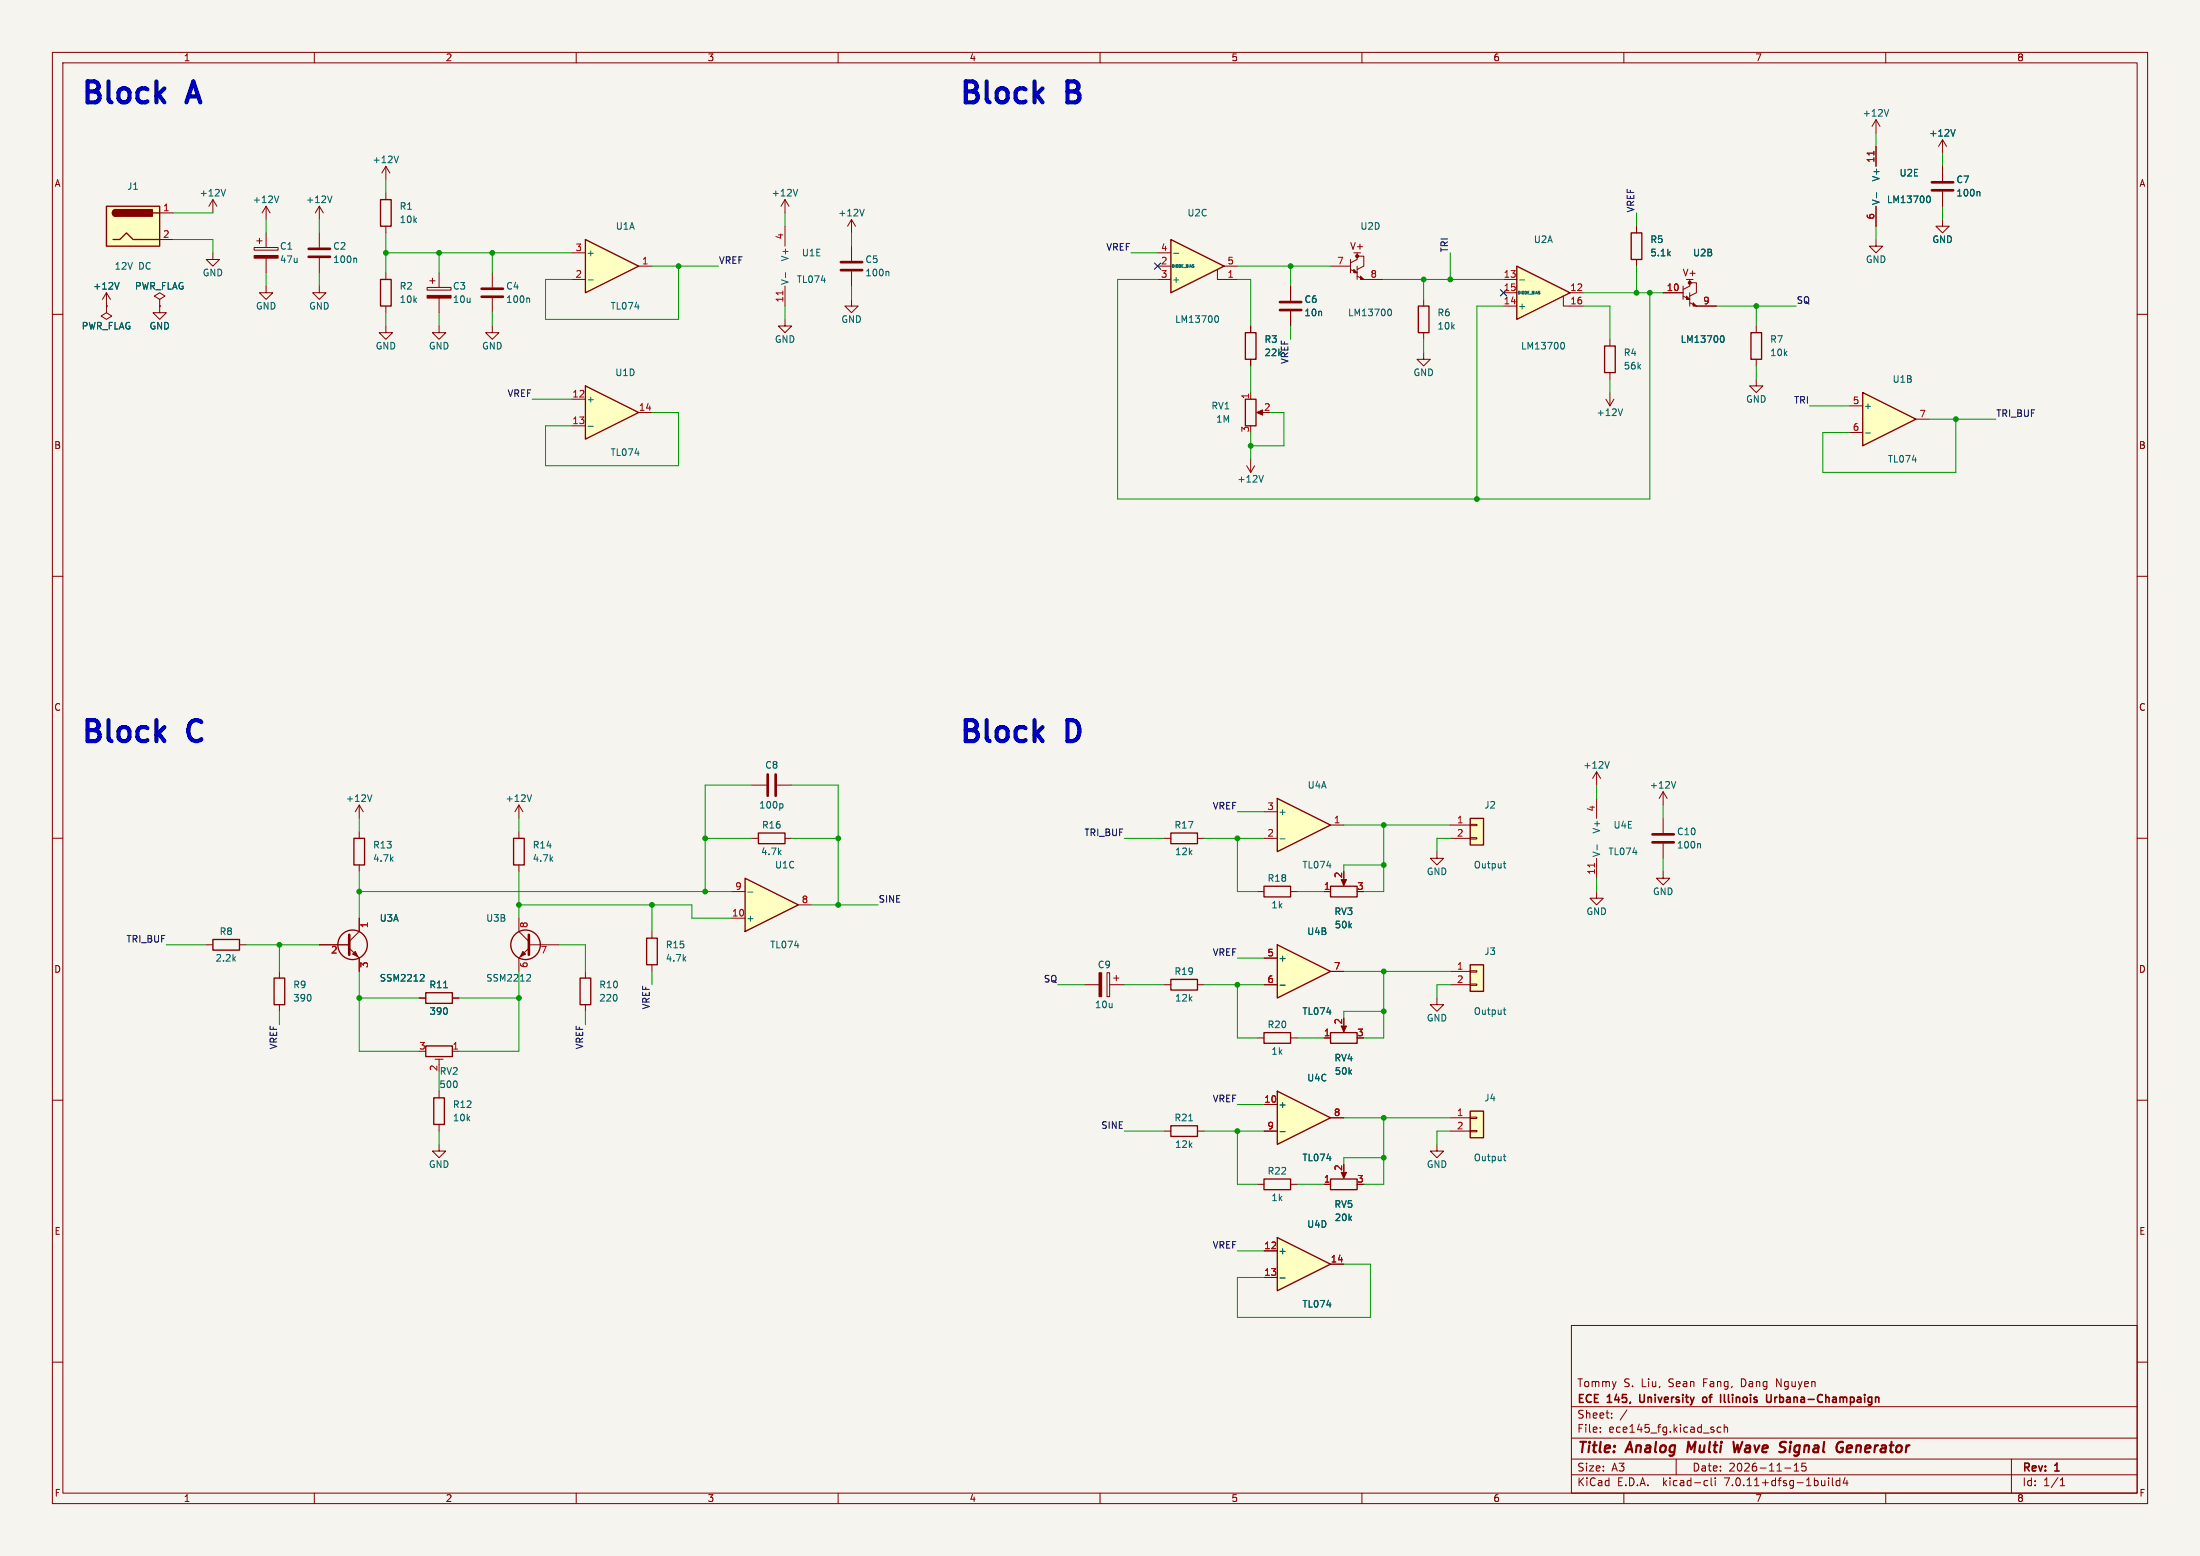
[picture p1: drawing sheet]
<svg xmlns="http://www.w3.org/2000/svg" width="420mm" height="297mm" viewBox="0 0 420 297" stroke-linecap="round" stroke-linejoin="round" font-family="sans-serif">
<path d="M0 0h420v297h-420z" fill="#f5f4ef" stroke="#f5f4ef" stroke-width=".19"/>
<g fill="none" stroke="#840000" stroke-width=".19">
<path d="M10 10h400v277h-400zM12 12h396v273h-396zM60 10v2M110 10v2M160 10v2M210 10v2M260 10v2M310 10v2M360 10v2M10 60h2M408 60h2M10 110h2"/>
<path d="M408 110h2M10 160h2M408 160h2M10 210h2M83.8 218.4v1.3h1.3l-1.3 1.3-1.3-1.3h1.3M408 210h2M10 260h2M300 253h108v32h-108zM408 260h2M300 278.5h108M300 274.5h108M300 268.5h108"/>
<path d="M305.5 273.2v.2M305.5 272.5v.1M307.7 270.5v.2M307.7 269.8v.1M310.6 269.1l-1.3 1.9M320 278.5v3M328.5 272.5l-.4-.1-.3 .3 .1 .6h.6M329.2 272.5l.2-.1 .3 .1 .1 .9M329.2 271.9v1.5M342.5 279.7l.4-.4v1.5M344 279.3l-.1 .7 .3-.1h.5l.1 .6-.3 .3-.6-.2M384 278.5v6.5"/>
<path d="M60 285v2M110 285v2M160 285v2M210 285v2M260 285v2M300 281.5h108M310 285v2M325.6 282.6l.4 .1M326 283.5l-.4 .1M326.7 282.1v1.3l.2 .2M327.4 282.1v.1M327.4 282.6v1"/>
<path d="M340.7 280.2h1.2M342.5 280.8h.9M349.1 282.1v.1M349.1 282.6v1M349.8 282.1v1.3l.2 .2M351.2 282.7l-.4-.1-.3 .3 .2 .6h.5M351.2 282.1v1.5M352.2 282l-.3 1.1h.9M352.6 282.6v1M360 285v2M393.3 283.6h.9M393.3 282.5l.4-.4v1.5"/>
</g>
<path d="M322.3 275.2l-.2 2M330.9 275.2l.2 2 .6-1.4 .2 1.4 .7-2M340.7 275.2l.3 .1M351.4 276.3h.4l-.1 .7M351.7 275.2l.2 .1M353.3 275.9l-.6 .1-.2 .9 .3 .3 .5-.1M353.5 276.3l-.9 .2" fill="none" stroke="#840000" stroke-width=".4"/>
<path d="M313 266.2l.1 1.3M325.8 266.8l-.5-.1-.3 .3 .2 .6 .3 .1 .3-.2M329.2 266.2v1.3l.2 .2M338.1 266.2v1.2l-.3 .3h-.3M338.8 266.7v1M339.3 266.7l-.3 .1-.2 .2" fill="none" stroke="#840000" stroke-width=".3"/>
<path d="M289.6 50.8l10.1 5.1-10.1 5.1z" fill="#ffffc2"/>
<path d="M287 55.9h2.6M287 53.3h2.6M287 58.4h2.6M298.4 56.5v1.9h3.9M299.7 55.9h2.6" fill="none" stroke="#840000" stroke-width=".19"/>
<path d="M289.6 50.8l10.1 5.1-10.1 5.1z" fill="none" stroke="#840000" stroke-width=".25"/>
<path d="M290.1 53.4h1M298.1 65.4l.1-.1a.68 .68 0 0 1 .5 .7 .68 .68 0 0 1-.5 .6h-.1" fill="none" stroke="#006464" stroke-width=".19"/>
<path d="M142.2 167.6l10.2 5.1-10.2 5.1z" fill="#ffffc2"/>
<path d="M142.2 167.6l10.2 5.1-10.2 5.1z" fill="none" stroke="#840000" stroke-width=".25"/>
<path d="M246.4 54.6v2.8M246.4 59.4v2.8M139.7 175.3h2.5M139.7 170.2h2.5M152.4 172.7h2.5" fill="none" stroke="#840000" stroke-width=".19"/>
<path d="M142.8 170.3h.9" fill="none" stroke="#006464" stroke-width=".19"/>
<path d="M244.3 59.2h4.1M244.3 57.7h4.1" fill="none" stroke="#840000" stroke-width=".51"/>
<path d="M223.5 45.7l10.2 5.1-10.2 5.1z" fill="#ffffc2"/>
<g fill="none" stroke="#840000" stroke-width=".19">
<path d="M221 53.3h2.5M221 50.8h2.5M221 48.3h2.5M232.4 51.4v1.9h3.8M233.7 50.8h2.5M238.8 62.2v1.3M238.8 68.6v1.3M238.8 74.9v1.3M240.3 78.7h1M306.6 76.2l.7 1.3M307.3 64.8v1.2M307.3 71.1v1.3"/>
<path d="M307.3 74.9v2.6M308.1 76.2l-.8 1.3M238 88.9l.8 1.3M238.8 87.6v2.6M239.5 88.9l-.7 1.3M99.1 175.3v2.5l1.9 1.9M124.5 177.8v1.3M80 190.5h1.3M86.4 190.5h1.2M101 181l-1.9 1.9v2.5M101 180.3h5.7M111.8 185.4v1.3"/>
<path d="M111.8 191.8v1.2M124.5 184.2v1.2"/>
</g>
<g fill="none" stroke="#840000" stroke-width=".25">
<path d="M223.5 45.7l10.2 5.1-10.2 5.1zM237.7 63.5h2.1v5.1h-2.1zM237.7 76.2h2.1v5.1h-2.1zM306.3 66h2.1v5.1h-2.1zM123.4 179.1h2.1v5.1h-2.1zM81.3 189.5h5.1v2h-5.1zM110.7 186.7h2.1v5.1h-2.1z"/>
<circle cx="100.3" cy="180.3" r="2.82"/>
</g>
<path d="M224 48.4h1M232.1 60.3h.1a.68 .68 0 0 1 .4 .6 .68 .68 0 0 1-.4 .6h-.1M309.8 78l-.5 1.3M241.2 90.7l-.4 1.3M84.7 188.5h.7M100.7 186l.5 .1 .1 .3-.8 .9h.8" fill="none" stroke="#006464" stroke-width=".19"/>
<path d="M101 178.4v3.8" fill="none" stroke="#840000" stroke-width=".51"/>
<g fill="#840000" stroke="#840000" stroke-width=".19">
<path d="M99.8 181.6l.5 .5-1 .5z"/>
<path d="M239.9 78.7l1.1-.5v1z"/>
</g>
<path d="M243.8 180.3l10.2 5.1-10.2 5.1z" fill="#ffffc2"/>
<path d="M144.8 159h5.1v2h-5.1zM40.6 179.3h5.1v2.1h-5.1zM81.3 199.6h5.1v2.1h-5.1zM243.8 180.3l10.2 5.1-10.2 5.1zM280.7 184.2h2.5v5h-2.5zM82.8 209.6h2v5h-2zM280.7 212.1h2.5v5.1h-2.5z" fill="none" stroke="#840000" stroke-width=".25"/>
<g fill="none" stroke="#840000" stroke-width=".19">
<path d="M50.8 39.4l-.8 1.2M50.8 39.4v2.5M50.8 39.4l.8 1.2M20.3 58.4v1.3l1 .6-1 .7-1-.7 1-.6M20.3 58.4h.1M20.3 55.9l-.7 1.3M20.3 55.9v2.5M20.3 55.9l.8 1.3M30.5 58.4v1.3h1.2l-1.2 1.3-1.3-1.3h1.3M30.5 57.2l1-.7-1-.6-1 .6 1 .7v1.2M30.5 58.4h.1M40.6 48.3v1.2h1.3l-1.3 1.3-1.2-1.3h1.2"/>
<path d="M48.5 47.2h4.6v.6h-4.6zM49 46h1M49.5 45.5v1M50.8 54.6v1.3h1.3l-1.3 1.3-1.3-1.3h1.3M50.8 44.5v2.7M50.8 49.3v2.8M143.5 160h1.3M149.9 160h1.2M39.4 180.3h1.2M45.7 180.3h1.3M241.3 182.9h2.5M241.3 188h2.5"/>
<path d="M254 185.4h2.5M274.3 190.5v1.3h1.3l-1.3 1.2-1.3-1.2h1.3M276.9 188h3.8M276.9 185.4h3.8M280.7 187.8h1.2v.3h-1.2zM280.7 185.3h1.2v.2h-1.2zM83.1 202.2h1.5M83.8 202.2v1M83.8 208.3v1.3M83.8 214.6v1.3M86.4 200.7h1.2M276.9 213.4h3.8"/>
<path d="M276.9 215.9h3.8M280.7 215.8h1.2v.2h-1.2zM280.7 213.2h1.2v.3h-1.2z"/>
</g>
<path d="M53.2 37.4l-.4 1.3M22.7 53.9l-.4 1.3M244.4 188.1h.9M287 192.8h.5M287.2 192.3v1.1l.3 .2M287 220.7h.5M287.2 220.3v1.1l.3 .2" fill="none" stroke="#006464" stroke-width=".19"/>
<g fill="#ffffc2" stroke="#ffffc2" stroke-width=".19">
<path d="M280.7 184.2h2.5v5h-2.5z"/>
<path d="M280.7 212.1h2.5v5.1h-2.5z"/>
</g>
<path d="M48.5 48.8h4.6v.5h-4.6z" fill="#840000" stroke="#840000" stroke-width=".19"/>
<path d="M243.8 236.2l10.2 5.1-10.2 5.1z" fill="#ffffc2"/>
<path d="M334.3 63.5h2v5.1h-2zM241.3 225h5.1v2.1h-5.1zM243.8 236.2l10.2 5.1-10.2 5.1zM254 225h5.1v2.1h-5.1z" fill="none" stroke="#840000" stroke-width=".25"/>
<path d="M335.3 72.4v1.3h1.2l-1.2 1.2-1.3-1.2h1.3M335.3 62.2v1.3M335.3 68.6v1.3M274.3 218.4v1.3h1.3l-1.3 1.3-1.3-1.3h1.3M240 226.1h1.3M241.3 238.8h2.5M246.4 226.1h1.2M252.7 226.1h1.3M256.5 223.5v1M241.3 243.8h2.5M254 241.3h2.5" fill="none" stroke="#840000" stroke-width=".19"/>
<path d="M244.4 243.9h.9" fill="none" stroke="#006464" stroke-width=".19"/>
<path d="M256 223.8h1l-.5 1.1z" fill="#840000" stroke="#840000" stroke-width=".19"/>
<path d="M243.8 208.3l10.2 5.1-10.2 5z" fill="#ffffc2"/>
<path d="M243.8 208.3l10.2 5.1-10.2 5z" fill="none" stroke="#840000" stroke-width=".25"/>
<path d="M241.3 210.8h2.5M241.3 215.9h2.5M254 213.4h2.5" fill="none" stroke="#840000" stroke-width=".19"/>
<path d="M244.4 216h.9" fill="none" stroke="#006464" stroke-width=".19"/>
<path d="M355.6 74.9l10.2 5.1-10.2 5.1z" fill="#ffffc2"/>
<g fill="none" stroke="#840000" stroke-width=".25">
<path d="M270.8 58.4h2v5.1h-2zM311.4 44.5h2v5h-2zM355.6 74.9l10.2 5.1-10.2 5.1zM223.5 159h5.1v2h-5.1zM67.6 160h2v5.1h-2zM98 160h2.1v5.1h-2.1zM52.3 186.7h2.1v5.1h-2.1z"/>
<circle cx="67.3" cy="180.3" r="2.82"/>
</g>
<g fill="none" stroke="#840000" stroke-width=".19">
<path d="M358.1 22.9l-.7 1.2M358.1 22.9v2.5M358.1 27.9v3.9M358.1 39.4v3.8M358.1 22.9l.8 1.2M370.8 26.7v2.5M370.8 31.8v2.7M370.8 36.6v2.8M370.8 26.7l-.7 1.2M370.8 26.7l.8 1.2M254 50.8h3.8M257.8 51.4l1.3 .7"/>
<path d="M257.8 49.5v2.6M259.1 48.3v1.2l-1.3 .7M259.1 48.9h1.2v1.9l-1.2 .6M259.1 52.7l1.2 .6h3.9M259.1 50.8v2.5M271.8 57.2v1.2M312.4 43.2v1.3M312.4 49.5v1.3M317.5 55.9h3.8M321.3 56.5l1.3 .7M321.3 54.6v2.6M322.6 53.3v1.3l-1.3 .6"/>
<path d="M322.6 54h1.2v1.9l-1.2 .6M322.6 57.8l1.2 .6h3.9M322.6 55.9v2.5M358.1 45.7v1.3h1.3l-1.3 1.3-1.2-1.3h1.2M370.8 41.9v1.3h1.3l-1.3 1.3-1.2-1.3h1.2M271.8 67.3v1.3h1.2l-1.2 1.3-1.3-1.3h1.3M271.8 63.5v1.3M353.1 77.5h2.5M353.1 82.6h2.5M365.8 80h2.5M68.6 153.7v2.5M68.6 158.8v1.2"/>
<path d="M68.6 153.7l-.8 1.2M68.6 153.7l.7 1.2M99.1 153.7v2.5M99.1 158.8v1.2M99.1 153.7l-.8 1.2M99.1 153.7l.7 1.2M143.5 149.9h2.8M148.3 149.9h2.8M304.8 147.3l-.8 1.3M304.8 147.3v2.6M304.8 147.3l.8 1.3M317.5 151.1l-.8 1.3"/>
<path d="M317.5 151.1v2.6M317.5 151.1l.8 1.3M68.6 165.1v1.3M68.6 175.3v2.5l-1.9 1.9M99.1 165.1v1.3M222.2 160h1.3M228.6 160h1.3M53.3 185.4v1.3M53.3 191.8v1.2M61 180.3h5.7M66.7 181l1.9 1.9v2.5M207 188h2.8"/>
<path d="M211.3 185.7h.5v4.5h-.5zM211.8 188h2.8M212.6 186.7h1M213.1 186.2v1"/>
</g>
<g fill="none" stroke="#006464" stroke-width=".19">
<path d="M358.2 36.8v1M360.6 20.9l-.5 1.3M368 37.5l.1-.1a.68 .68 0 0 1 .4 .6 .68 .68 0 0 1-.4 .7l-.1-.1M373.3 24.7l-.5 1.3M377.8 36.6l.2 .1v.7M265.1 59.1l.1-.1a.68 .68 0 0 1 .5 .6 .68 .68 0 0 1-.5 .7l-.1-.1M328.6 64.1h.1a.68 .68 0 0 1 .5 .6 .68 .68 0 0 1-.5 .6h-.1M356.1 82.6h1M71 151.7l-.4 1.3M101.5 151.7l-.4 1.3M149.2 153.4l.3 .2v.4l-.3 .2M307.2 145.4l-.4 1.2"/>
<path d="M319.9 149.2l-.4 1.2M80.4 186l.4 .1 .2 .3-.8 .9h.8"/>
</g>
<g fill="#840000" stroke="#840000" stroke-width=".25">
<circle cx="322.6" cy="54" r=".25"/>
<circle cx="259.1" cy="48.9" r=".25"/>
</g>
<g fill="#840000" stroke="#840000" stroke-width=".19">
<path d="M321.9 56.5l.7 .7h-.7z"/>
<path d="M323.2 57.8l.6 .6h-.6z"/>
<path d="M67.3 182.1l.5-.5 .5 1z"/>
<path d="M209.8 185.7h.5v4.5h-.5z"/>
<path d="M258.4 51.4l.7 .7h-.7z"/>
<path d="M259.7 52.7l.6 .6h-.6z"/>
</g>
<path d="M368.8 36.3h4.1M368.8 34.8h4.1M146.6 147.8v4.1M148.1 147.8v4.1M66.7 178.4v3.8" fill="none" stroke="#840000" stroke-width=".51"/>
<path d="M357.7 28.9v.7" fill="none" stroke="#a90000" stroke-width=".19"/>
<path d="M111.8 73.7l10.1 5-10.1 5.1z" fill="#ffffc2"/>
<path d="M111.8 73.7l10.1 5-10.1 5.1z" fill="none" stroke="#840000" stroke-width=".25"/>
<path d="M109.2 76.2h2.6M121.9 78.7h2.6M109.2 81.3h2.6M304.8 152.4v3.8M304.8 163.8v3.8" fill="none" stroke="#840000" stroke-width=".19"/>
<path d="M112.3 81.4h1M304.9 161.2v1" fill="none" stroke="#006464" stroke-width=".19"/>
<path d="M304.4 164.8v.7" fill="none" stroke="#a90000" stroke-width=".19"/>
<path d="M111.8 45.7l10.1 5.1-10.1 5.1z" fill="#ffffc2"/>
<path d="M111.8 45.7l10.1 5.1-10.1 5.1zM241.3 169.2h5.1v2h-5.1z" fill="none" stroke="#840000" stroke-width=".25"/>
<path d="M109.2 53.3h2.6M109.2 48.3h2.6M121.9 50.8h2.6M240 170.2h1.3M246.4 170.2h1.2" fill="none" stroke="#840000" stroke-width=".19"/>
<path d="M112.3 53.4h1" fill="none" stroke="#006464" stroke-width=".19"/>
<path d="M243.8 152.4l10.2 5.1-10.2 5.1z" fill="#ffffc2"/>
<g fill="none" stroke="#840000" stroke-width=".25">
<path d="M20.3 39.4h10.2v7.6h-10.2zM72.6 38.1h2.1v5.1h-2.1zM21.6 45.7h1.3l1.2-1.2 1.3 1.2h5.1M22.1 40a.64 .64 0 0 0-.6 .6 .64 .64 0 0 0 .6 .7M29.2 40.6h1.3M72.6 53.3h2.1v5.1h-2.1zM243.8 152.4l10.2 5.1-10.2 5.1zM280.7 156.2h2.5v5.1h-2.5zM254 169.2h5.1v2h-5.1zM223.5 186.9h5.1v2.1h-5.1zM241.3 197.1h5.1v2h-5.1zM254 197.1h5.1v2h-5.1z"/>
<path d="M223.5 214.9h5.1v2h-5.1z"/>
</g>
<g fill="none" stroke="#840000" stroke-width=".19">
<path d="M40.6 38.1l-.7 1.3M40.6 38.1v2.5M40.6 38.1l.8 1.3M61 39.4l-.8 1.2M61 39.4v2.5M61 39.4l.7 1.2M73.7 31.8v2.5M73.7 36.8v1.3M73.7 31.8l-.8 1.2M73.7 31.8l.7 1.2M149.9 38.1v2.5M149.9 38.1l-.8 1.3"/>
<path d="M149.9 38.1l.7 1.3M358.1 27.9v3.9M358.1 39.4v3.8M370.8 31.8v2.7M370.8 36.6v2.8M20.3 58.4h.1M30.5 58.4h.1M30.5 40.6h2.5M30.5 45.7h2.5M61 54.6v1.3h1.2l-1.2 1.3-1.3-1.3h1.3M61 44.5v2.7M61 49.3v2.8"/>
<path d="M73.7 43.2v1.3M73.7 52.1v1.2M73.7 58.4v1.3M81.5 54.9h4.6v.5h-4.6zM82 53.6h1.1M82.5 53.1v1M83.8 52.1v2.8M83.8 56.9v2.8M94 52.1v2.8M94 56.9v2.8M149.9 43.2v3.8M149.9 54.6v3.8"/>
<path d="M162.6 57.2v1.2h1.2l-1.2 1.3-1.3-1.3h1.3M162.6 41.9v2.6M162.6 47v2.8M162.6 51.8v2.8M162.6 41.9l-.8 1.3M162.6 41.9l.7 1.3M246.4 54.6v2.8M246.4 59.4v2.8M312.4 43.2v1.3M312.4 49.5v1.3M317.5 55.9h3.8M323.8 58.4h3.9"/>
<path d="M73.7 62.2v1.3h1.2l-1.2 1.3-1.3-1.3h1.3M83.8 62.2v1.3h1.3l-1.3 1.3-1.3-1.3h1.3M94 62.2v1.3h1.2l-1.2 1.3-1.3-1.3h1.3M149.9 61v1.2h1.2l-1.2 1.3-1.3-1.3h1.3M238.8 62.2v1.3M238.8 68.6v1.3M241.3 154.9h2.5M254 157.5h2.5M276.9 157.5h3.8M280.7 159.9h1.2v.2h-1.2zM280.7 157.4h1.2v.2h-1.2zM317.5 156.2v2.8"/>
<path d="M68.6 175.3v2.5M241.3 160h2.5M252.7 170.2h1.3M256.5 167.6v1.1M274.3 162.6v1.2h1.3l-1.3 1.3-1.3-1.3h1.3M276.9 160h3.8M304.8 170.2v1.3h1.3l-1.3 1.2-1.3-1.2h1.3M317.5 166.4v1.2h1.3l-1.3 1.3-1.3-1.3h1.3M317.5 161v2.8M61 180.3h5.7M68.6 182.9v2.5M80 190.5h1.3"/>
<path d="M86.4 190.5h1.2M222.2 188h1.3M228.6 188h1.3M240 198.1h1.3M241.3 188h2.5M241.3 182.9h2.5M246.4 198.1h1.2M252.7 198.1h1.3M254 185.4h2.5M256.5 195.6v1M222.2 215.9h1.3M228.6 215.9h1.3"/>
<path d="M241.3 215.9h2.5M241.3 210.8h2.5M254 213.4h2.5M241.3 238.8h2.5M252.7 226.1h1.3M241.3 243.8h2.5M254 241.3h2.5"/>
</g>
<g fill="none" stroke="#006464" stroke-width=".19">
<path d="M43.1 36.1l-.5 1.3M63.4 37.4l-.4 1.3M76.1 29.8l-.4 1.3M152.3 36.1l-.4 1.3M165 39.9l-.4 1.3M358.2 36.8v1M368 37.5l.1-.1a.68 .68 0 0 1 .4 .6 .68 .68 0 0 1-.4 .7l-.1-.1M373.3 24.7l-.5 1.3M377.8 36.6l.2 .1v.7M22.7 53.9l-.4 1.3M67.9 49.3l.2 .1v.7M100.9 56.9l.2 .2v.6"/>
<path d="M150 52v1M169.5 51.8l.2 .2v.6M328.6 64.1h.1a.68 .68 0 0 1 .5 .6 .68 .68 0 0 1-.5 .6h-.1M244.4 160.1h.9M287 164.8h.5M287.2 164.4v1.1l.3 .2M324.4 161l.2 .2v.7M80.4 186l.4 .1 .2 .3-.8 .9h.8M84.7 188.5h.7M244.4 188.1h.9M226.9 213.9h.8M244.4 216h.9"/>
<path d="M244.4 243.9h.9"/>
</g>
<path d="M357.7 28.9v.7M149.4 55.5v.8" fill="none" stroke="#a90000" stroke-width=".19"/>
<path d="M58.9 49h4.1M58.9 47.5h4.1M91.9 56.6h4.1M91.9 55.1h4.1M160.5 51.6h4.1M160.5 50h4.1M315.5 159.3h4M315.5 160.8h4" fill="none" stroke="#840000" stroke-width=".51"/>
<g fill="#840000" stroke="#840000" stroke-width=".19">
<path d="M81.5 56.4h4.6v.5h-4.6z"/>
<path d="M256 195.8h1l-.5 1.2z"/>
<path d="M256 167.9h1l-.5 1.1z"/>
</g>
<g fill="#ffffc2" stroke="#ffffc2" stroke-width=".19">
<path d="M280.7 156.2h2.5v5.1h-2.5z"/>
<path d="M20.3 39.4h10.2v7.6h-10.2z"/>
</g>
<g fill="#840000" stroke="#840000" stroke-width=".25">
<path d="M21.7 40.2l.4-.2v1.3a.64 .64 0 0 1-.6-.4 .64 .64 0 0 1 .2-.7z"/>
<path d="M22.1 40h7v1.3h-7z"/>
</g>
<g fill="none" stroke="#009600" stroke-width=".19">
<path d="M73.7 34.3v2.5M358.1 25.4v2.5M370.8 29.2v2.6M370.8 39.4v2.5M33 40.6h7.6M33 45.7h7.6v2.6M50.8 41.9v2.6M50.8 52.1v2.5M61 41.9v2.6M61 52.1v2.5M73.7 48.3h35.5M73.7 44.5v7.6"/>
<path d="M73.7 59.7v2.5M83.8 48.3v3.8M83.8 59.7v2.5M94 48.3v3.8M94 59.7v2.5M124.5 50.8h12.7M129.5 50.8v10.2h-25.4v-7.7h5.1M149.9 40.6v2.6M149.9 58.4v2.6M162.6 44.5v2.5M162.6 54.6v2.6M215.9 48.3h5.1"/>
<path d="M221 53.3h-7.6v42h101.6v-39.4M236.2 53.3h2.6v8.9M236.2 50.8h17.8M246.4 50.8v3.8M264.2 53.3h22.8M271.8 53.3v3.9M276.9 48.3v5M287 58.4h-5.1v36.9M302.3 58.4h5v6.4M302.3 55.9h15.2M312.4 40.6v2.6M312.4 50.8v5.1"/>
<path d="M327.7 58.4h15.2M335.3 58.4v3.8M358.1 43.2v2.5M101.6 76.2h7.6M124.5 78.7h5v10.2h-25.4v-7.6h5.1M238.8 69.9v5M242.6 78.7h2.5v6.4h-6.3M246.4 62.2v2.6M271.8 64.8v2.5M307.3 72.4v2.5M335.3 69.9v2.5M345.4 77.5h7.7"/>
<path d="M238.8 82.6v5M368.3 80h12.7M373.4 80v10.2h-25.4v-7.6h5.1M68.6 156.2v2.6M99.1 156.2v2.6M143.5 149.9h-8.9v20.3M151.1 149.9h8.9v22.8M236.2 154.9h5.1M256.5 157.5h20.4M264.2 157.5v12.7h-3.9M304.8 149.9v2.5M317.5 153.7v2.5"/>
<path d="M68.6 170.2h71.1M68.6 166.4v8.9M99.1 172.7h33v2.6h7.6M99.1 166.4v8.9M124.5 172.7v5.1M134.6 160h8.9M151.1 160h8.9M154.9 172.7h12.7M214.6 160h7.6M229.9 160h11.4M236.2 160v10.2h3.8M247.6 170.2h5.1"/>
<path d="M264.2 165.1h-7.7v1.3M276.9 160h-2.6v2.6M304.8 167.6v2.6M317.5 163.8v2.6M31.7 180.3h7.7M47 180.3h14M53.3 180.3v5.1M53.3 193v2.6M68.6 185.4v15.3h11.4M68.6 190.5h11.4M87.6 190.5h11.5M99.1 185.4v15.3h-11.5"/>
<path d="M106.7 180.3h5.1v5.1M111.8 193v2.6M124.5 185.4v2.6M201.9 188h5.1M214.6 188h7.6M229.9 188h11.4M236.2 188v10.1h3.8M236.2 182.9h5.1M247.6 198.1h5.1M256.5 185.4h20.4M264.2 185.4v12.7h-3.9M264.2 193h-7.7v1.3"/>
<path d="M276.9 188h-2.6v2.5M83.8 204.5v3.8M83.8 215.9v2.5M214.6 215.9h7.6M229.9 215.9h11.4M236.2 210.8h5.1M236.2 215.9v10.2h3.8M256.5 213.4h20.4M264.2 213.4v12.7h-3.9M276.9 215.9h-2.6v2.5M236.2 238.8h5.1M247.6 226.1h5.1"/>
<path d="M264.2 221h-7.7v1.2M256.5 241.3h5.1v10.2h-25.4v-7.7h5.1"/>
</g>
<path d="M220.4 50.2l1.2 1.2M221.6 50.2l-1.2 1.2M286.4 55.3l1.2 1.2M287.6 55.3l-1.2 1.2" fill="none" stroke="#000084" stroke-width=".19"/>
<g fill="#009600" stroke="#009600" stroke-width=".19">
<circle cx="83.8" cy="48.3" r=".46"/>
<circle cx="94" cy="48.3" r=".46"/>
<circle cx="129.5" cy="50.8" r=".46"/>
<circle cx="73.7" cy="48.3" r=".46"/>
<circle cx="134.6" cy="160" r=".46"/>
<circle cx="160" cy="160" r=".46"/>
<circle cx="134.6" cy="170.2" r=".46"/>
<circle cx="124.5" cy="172.7" r=".46"/>
<circle cx="160" cy="172.7" r=".46"/>
<circle cx="236.2" cy="160" r=".46"/>
<circle cx="236.2" cy="188" r=".46"/>
<circle cx="99.1" cy="190.5" r=".46"/>
<circle cx="99.1" cy="172.7" r=".46"/>
<circle cx="68.6" cy="190.5" r=".46"/>
<circle cx="53.3" cy="180.3" r=".46"/>
<circle cx="68.6" cy="170.2" r=".46"/>
<circle cx="264.2" cy="213.4" r=".46"/>
<circle cx="236.2" cy="215.9" r=".46"/>
<circle cx="264.2" cy="221" r=".46"/>
<circle cx="312.4" cy="55.9" r=".46"/>
<circle cx="335.3" cy="58.4" r=".46"/>
<circle cx="315" cy="55.9" r=".46"/>
<circle cx="373.4" cy="80" r=".46"/>
<circle cx="276.9" cy="53.3" r=".46"/>
<circle cx="271.8" cy="53.3" r=".46"/>
<circle cx="246.4" cy="50.8" r=".46"/>
<circle cx="281.9" cy="95.3" r=".46"/>
<circle cx="238.8" cy="85.1" r=".46"/>
<circle cx="264.2" cy="193" r=".46"/>
<circle cx="264.2" cy="185.4" r=".46"/>
<circle cx="264.2" cy="157.5" r=".46"/>
<circle cx="264.2" cy="165.1" r=".46"/>
</g>
<g font-size="5.6" fill="#0000c2">
<text x="15.2" y="20.1">Block</text>
<text x="36.3" y="20.1">A</text>
<text x="182.9" y="20.1">Block</text>
<text x="203.9" y="20.1">B</text>
<text x="15.2" y="142">Block</text>
<text x="36.3" y="142">C</text>
<text x="182.9" y="142">Block</text>
<text x="203.9" y="142">D</text>
</g>
<g font-size="2.8" fill="#840000">
<text x="301" y="277.9">Title:</text>
<text x="310.6" y="277.9">Analog</text>
<text x="323" y="277.9">Multi</text>
<text x="332.5" y="277.9">Wave</text>
<text x="342.2" y="277.9">Signal</text>
<text x="353.8" y="277.9">Generator</text>
</g>
<g font-size="2.1" fill="#840000">
<text x="301" y="268.2">ECE</text>
<text x="301" y="265">Tommy</text>
<text x="306.9" y="268.2">145,</text>
<text x="309.9" y="265">S.</text>
<text x="313.4" y="265">Liu,</text>
<text x="313.7" y="268.2">University</text>
<text x="318.7" y="265">Sean</text>
<text x="325.4" y="265">Fang,</text>
<text x="326.4" y="268.2">of</text>
<text x="330.3" y="268.2">Illinois</text>
<text x="332.8" y="265">Dang</text>
<text x="339.6" y="265">Nguyen</text>
<text x="339.7" y="268.2">Urbana-Champaign</text>
<text x="301" y="273.7">File:</text>
<text x="301" y="271">Sheet:</text>
<text x="307.1" y="273.7">ece145_fg.kicad_sch</text>
<text x="301" y="281.1">Size:</text>
<text x="307.6" y="281.1">A3</text>
<text x="323" y="281.1">Date:</text>
<text x="330" y="281.1">2026-11-15</text>
<text x="386" y="281.3">Rev:</text>
<text x="392.4" y="281.3">1</text>
<text x="301" y="283.9">KiCad</text>
<text x="308.7" y="283.9">E.D.A.</text>
<text x="317.6" y="283.9">kicad-cli</text>
<text x="329.5" y="283.9">7.0.11+dfsg-1build4</text>
<text x="386" y="283.9">Id:</text>
<text x="390.1" y="283.9">1/1</text>
</g>
<g font-size="1.8" fill="#840000">
<text x="35" y="11.9">1</text>
<text x="85" y="11.9">2</text>
<text x="135" y="11.9">3</text>
<text x="185" y="11.9">4</text>
<text x="235" y="11.9">5</text>
<text x="285" y="11.9">6</text>
<text x="335" y="11.9">7</text>
<text x="385" y="11.9">8</text>
<text x="10.3" y="35.9">A</text>
<text x="408.3" y="35.9">A</text>
<text x="257.6" y="47.9">V+</text>
<text x="321.1" y="52.9">V+</text>
<text x="10.3" y="85.9">B</text>
<text x="408.2" y="85.9">B</text>
<text x="10.3" y="135.9">C</text>
<text x="408.2" y="135.9">C</text>
<text x="10.3" y="185.9">D</text>
<text x="408.2" y="185.9">D</text>
<text x="10.3" y="235.9">E</text>
<text x="408.3" y="235.9">E</text>
<text x="10.3" y="285.9">F</text>
<text x="35" y="286.9">1</text>
<text x="85" y="286.9">2</text>
<text x="135" y="286.9">3</text>
<text x="185" y="286.9">4</text>
<text x="235" y="286.9">5</text>
<text x="285" y="286.9">6</text>
<text x="335" y="286.9">7</text>
<text x="385" y="286.9">8</text>
<text x="408.3" y="285.9">F</text>
</g>
<g font-size="1.8" fill="#006464">
<text x="355.5" y="22.5">+12V</text>
<text x="368.2" y="26.3">+12V</text>
<text x="71" y="31.3">+12V</text>
<text x="359" y="34.7" transform="rotate(-90 359 34.7)">V+</text>
<text x="362.5" y="33.9">U2E</text>
<text x="373.4" y="35.2">C7</text>
<text x="24.2" y="36.4">J1</text>
<text x="38" y="37.7">+12V</text>
<text x="48.2" y="39">+12V</text>
<text x="58.3" y="39">+12V</text>
<text x="76.2" y="40.2">R1</text>
<text x="147.2" y="37.7">+12V</text>
<text x="159.9" y="41.5">+12V</text>
<text x="226.6" y="41.5">U2C</text>
<text x="359" y="39.2" transform="rotate(-90 359 39.2)">V-</text>
<text x="360.1" y="39">LM13700</text>
<text x="373.4" y="37.7">100n</text>
<text x="53.3" y="47.9">C1</text>
<text x="63.5" y="47.9">C2</text>
<text x="76.2" y="42.8">10k</text>
<text x="117.5" y="44">U1A</text>
<text x="259.6" y="44">U2D</text>
<text x="292.7" y="46.6">U2A</text>
<text x="315" y="46.6">R5</text>
<text x="368.8" y="46.6">GND</text>
<text x="21.8" y="51.7">12V</text>
<text x="26.5" y="51.7">DC</text>
<text x="38.6" y="52.9">GND</text>
<text x="53.3" y="50.4">47u</text>
<text x="63.5" y="50.4">100n</text>
<text x="111.9" y="49.1">+</text>
<text x="150.7" y="50" transform="rotate(-90 150.7 50)">V+</text>
<text x="153" y="49.1">U1E</text>
<text x="165.1" y="50.4">C5</text>
<text x="165.1" y="52.9">100n</text>
<text x="315" y="49.1">5.1k</text>
<text x="323.1" y="49.1">U2B</text>
<text x="356.1" y="50.4">GND</text>
<text x="17.7" y="55.5">+12V</text>
<text x="25.7" y="55.5">PWR_FLAG</text>
<text x="48.8" y="59.3">GND</text>
<text x="58.9" y="59.3">GND</text>
<text x="76.2" y="55.5">R2</text>
<text x="76.2" y="58">10k</text>
<text x="86.4" y="55.5">C3</text>
<text x="86.4" y="58">10u</text>
<text x="96.5" y="55.5">C4</text>
<text x="96.5" y="58">100n</text>
<text x="116.5" y="59.3">TL074</text>
<text x="150.7" y="54.5" transform="rotate(-90 150.7 54.5)">V-</text>
<text x="152" y="54.2">TL074</text>
<text x="223.6" y="54.2">+</text>
<text x="248.9" y="58">C6</text>
<text x="289.7" y="59.3">+</text>
<text x="15.5" y="63.1">PWR_FLAG</text>
<text x="28.4" y="63.1">GND</text>
<text x="147.8" y="65.6">GND</text>
<text x="160.5" y="61.8">GND</text>
<text x="224.2" y="61.8">LM13700</text>
<text x="241.3" y="65.6">R3</text>
<text x="248.9" y="60.6">10n</text>
<text x="257.3" y="60.6">LM13700</text>
<text x="274.3" y="60.6">R6</text>
<text x="274.3" y="63.1">10k</text>
<text x="320.8" y="65.6">LM13700</text>
<text x="337.8" y="65.6">R7</text>
<text x="71.6" y="66.9">GND</text>
<text x="81.8" y="66.9">GND</text>
<text x="91.9" y="66.9">GND</text>
<text x="117.4" y="72">U1D</text>
<text x="241.3" y="68.2">22k</text>
<text x="269.7" y="72">GND</text>
<text x="290.3" y="66.9">LM13700</text>
<text x="309.9" y="68.2">R4</text>
<text x="309.9" y="70.7">56k</text>
<text x="337.8" y="68.2">10k</text>
<text x="111.9" y="77.1">+</text>
<text x="333.2" y="77.1">GND</text>
<text x="361.2" y="73.3">U1B</text>
<text x="231.2" y="78.3">RV1</text>
<text x="232.1" y="80.9">1M</text>
<text x="304.7" y="79.6">+12V</text>
<text x="355.7" y="78.3">+</text>
<text x="116.5" y="87.2">TL074</text>
<text x="360.3" y="88.5">TL074</text>
<text x="236.1" y="92.3">+12V</text>
<text x="146" y="146.9">C8</text>
<text x="302.2" y="146.9">+12V</text>
<text x="65.9" y="153.3">+12V</text>
<text x="96.4" y="153.3">+12V</text>
<text x="144.8" y="154.5">100p</text>
<text x="244" y="155.8">+</text>
<text x="249.5" y="150.7">U4A</text>
<text x="283.3" y="154.5">J2</text>
<text x="314.9" y="150.7">+12V</text>
<text x="145.4" y="158.3">R16</text>
<text x="224.1" y="158.3">R17</text>
<text x="305.7" y="159.2" transform="rotate(-90 305.7 159.2)">V+</text>
<text x="307.9" y="158.3">U4E</text>
<text x="320.1" y="159.6">C10</text>
<text x="71.1" y="164.7">4.7k</text>
<text x="71.1" y="162.2">R13</text>
<text x="101.6" y="164.7">4.7k</text>
<text x="101.6" y="162.2">R14</text>
<text x="145.2" y="163.4">4.7k</text>
<text x="147.9" y="166">U1C</text>
<text x="224.2" y="163.4">12k</text>
<text x="248.5" y="166">TL074</text>
<text x="272.3" y="167.2">GND</text>
<text x="281.3" y="166">Output</text>
<text x="305.7" y="163.7" transform="rotate(-90 305.7 163.7)">V-</text>
<text x="307" y="163.4">TL074</text>
<text x="320.1" y="162.2">100n</text>
<text x="241.9" y="168.5">R18</text>
<text x="242.6" y="173.6">1k</text>
<text x="315.5" y="171">GND</text>
<text x="41.8" y="178.7">R8</text>
<text x="72.4" y="176.1">U3A</text>
<text x="92.7" y="176.1">U3B</text>
<text x="142.4" y="176.1">+</text>
<text x="249.5" y="178.7">U4B</text>
<text x="254.7" y="174.9">RV3</text>
<text x="254.7" y="177.4">50k</text>
<text x="302.8" y="174.9">GND</text>
<text x="41.1" y="183.7">2.2k</text>
<text x="127" y="183.7">4.7k</text>
<text x="127" y="181.2">R15</text>
<text x="146.9" y="181.2">TL074</text>
<text x="209.5" y="185">C9</text>
<text x="244" y="183.7">+</text>
<text x="283.3" y="182.5">J3</text>
<text x="55.9" y="188.8">R9</text>
<text x="55.9" y="191.4">390</text>
<text x="72.4" y="187.6">SSM2212</text>
<text x="81.9" y="188.8">R11</text>
<text x="92.7" y="187.6">SSM2212</text>
<text x="114.3" y="191.4">220</text>
<text x="114.3" y="188.8">R10</text>
<text x="224.1" y="186.3">R19</text>
<text x="224.2" y="191.4">12k</text>
<text x="81.9" y="193.9">390</text>
<text x="208.9" y="192.6">10u</text>
<text x="241.9" y="196.4">R20</text>
<text x="248.5" y="193.9">TL074</text>
<text x="272.3" y="195.2">GND</text>
<text x="281.3" y="193.9">Output</text>
<text x="242.6" y="201.5">1k</text>
<text x="254.7" y="202.8">RV4</text>
<text x="83.8" y="207.9">500</text>
<text x="83.8" y="205.3">RV2</text>
<text x="249.5" y="206.6">U4C</text>
<text x="254.7" y="205.3">50k</text>
<text x="86.4" y="214.2">10k</text>
<text x="86.4" y="211.7">R12</text>
<text x="224.1" y="214.2">R21</text>
<text x="244" y="211.7">+</text>
<text x="283.3" y="210.4">J4</text>
<text x="224.2" y="219.3">12k</text>
<text x="248.5" y="221.8">TL074</text>
<text x="281.3" y="221.8">Output</text>
<text x="81.8" y="223.1">GND</text>
<text x="241.9" y="224.4">R22</text>
<text x="272.3" y="223.1">GND</text>
<text x="242.6" y="229.5">1k</text>
<text x="254.7" y="230.7">RV5</text>
<text x="254.7" y="233.3">20k</text>
<text x="244" y="239.6">+</text>
<text x="249.5" y="234.5">U4D</text>
<text x="248.5" y="249.8">TL074</text>
</g>
<g font-size="1.8" fill="#a90000">
<text x="357.9" y="31.2" transform="rotate(-90 357.9 31.2)">11</text>
<text x="31" y="40.4">1</text>
<text x="357.9" y="42" transform="rotate(-90 357.9 42)">6</text>
<text x="31" y="45.5">2</text>
<text x="149.6" y="45.8" transform="rotate(-90 149.6 45.8)">4</text>
<text x="109.8" y="53.1">2</text>
<text x="109.8" y="48">3</text>
<text x="122.5" y="50.5">1</text>
<text x="221.5" y="50.5">2</text>
<text x="221.5" y="53.1">3</text>
<text x="221.5" y="48">4</text>
<text x="234.2" y="53.1">1</text>
<text x="234.2" y="50.5">5</text>
<text x="255.2" y="50.5">7</text>
<text x="261.5" y="53.1">8</text>
<text x="287" y="53.1">13</text>
<text x="149.6" y="57.8" transform="rotate(-90 149.6 57.8)">11</text>
<text x="287" y="58.2">14</text>
<text x="287" y="55.6">15</text>
<text x="299.7" y="55.6">12</text>
<text x="299.7" y="58.2">16</text>
<text x="318.1" y="55.6">10</text>
<text x="325" y="58.2">9</text>
<text x="109.2" y="75.9">12</text>
<text x="238.5" y="76.3" transform="rotate(-90 238.5 76.3)">1</text>
<text x="353.6" y="77.2">5</text>
<text x="109.2" y="81">13</text>
<text x="121.9" y="78.5">14</text>
<text x="238.5" y="82.6" transform="rotate(-90 238.5 82.6)">3</text>
<text x="241.2" y="78.5">2</text>
<text x="353.6" y="82.3">6</text>
<text x="366.3" y="79.8">7</text>
<text x="241.9" y="154.7">3</text>
<text x="304.5" y="155" transform="rotate(-90 304.5 155)">4</text>
<text x="241.9" y="159.8">2</text>
<text x="254.6" y="157.2">1</text>
<text x="278.1" y="157.2">1</text>
<text x="278.1" y="159.8">2</text>
<text x="256.3" y="167.7" transform="rotate(-90 256.3 167.7)">2</text>
<text x="304.5" y="167" transform="rotate(-90 304.5 167)">11</text>
<text x="140.3" y="169.9">9</text>
<text x="153" y="172.5">8</text>
<text x="252.7" y="169.9">1</text>
<text x="259" y="169.9">3</text>
<text x="70.6" y="177.2" transform="rotate(-90 70.6 177.2)">1</text>
<text x="101" y="177.2" transform="rotate(-90 101 177.2)">8</text>
<text x="139.7" y="175">10</text>
<text x="63.1" y="182.3">2</text>
<text x="70.6" y="184.9" transform="rotate(-90 70.6 184.9)">3</text>
<text x="101" y="184.9" transform="rotate(-90 101 184.9)">6</text>
<text x="103.1" y="182.3">7</text>
<text x="241.9" y="182.6">5</text>
<text x="254.6" y="185.2">7</text>
<text x="278.1" y="185.2">1</text>
<text x="241.9" y="187.7">6</text>
<text x="278.1" y="187.7">2</text>
<text x="252.7" y="197.9">1</text>
<text x="256.3" y="195.7" transform="rotate(-90 256.3 195.7)">2</text>
<text x="259" y="197.9">3</text>
<text x="79.9" y="200.4">3</text>
<text x="86.3" y="200.4">1</text>
<text x="83.6" y="204.5" transform="rotate(-90 83.6 204.5)">2</text>
<text x="241.3" y="210.6">10</text>
<text x="241.9" y="215.6">9</text>
<text x="254.6" y="213.1">8</text>
<text x="278.1" y="213.1">1</text>
<text x="278.1" y="215.6">2</text>
<text x="252.7" y="225.8">1</text>
<text x="256.3" y="223.6" transform="rotate(-90 256.3 223.6)">2</text>
<text x="259" y="225.8">3</text>
<text x="241.3" y="238.5">12</text>
<text x="241.3" y="243.6">13</text>
<text x="254" y="241">14</text>
</g>
<g font-size="1.8" fill="#0f0f0f">
<text x="312.1" y="40.6" transform="rotate(-90 312.1 40.6)">VREF</text>
<text x="211.1" y="47.9">VREF</text>
<text x="137.2" y="50.5">VREF</text>
<text x="276.5" y="48.3" transform="rotate(-90 276.5 48.3)">TRI</text>
<text x="342.9" y="58.1">SQ</text>
<text x="246" y="69.6" transform="rotate(-90 246 69.6)">VREF</text>
<text x="96.8" y="75.9">VREF</text>
<text x="342.4" y="77.1">TRI</text>
<text x="381" y="79.7">TRI_BUF</text>
<text x="231.4" y="154.6">VREF</text>
<text x="206.9" y="159.7">TRI_BUF</text>
<text x="167.6" y="172.4">SINE</text>
<text x="24" y="180">TRI_BUF</text>
<text x="231.4" y="182.5">VREF</text>
<text x="199.2" y="187.6">SQ</text>
<text x="124.1" y="192.8" transform="rotate(-90 124.1 192.8)">VREF</text>
<text x="53" y="200.4" transform="rotate(-90 53 200.4)">VREF</text>
<text x="111.4" y="200.4" transform="rotate(-90 111.4 200.4)">VREF</text>
<text x="210.1" y="215.6">SINE</text>
<text x="231.4" y="210.5">VREF</text>
<text x="231.4" y="238.4">VREF</text>
</g>
<g font-size=".7" fill="#006464">
<text x="223.6" y="51.2">DIODE_BIAS</text>
<text x="289.7" y="56.3">DIODE_BIAS</text>
</g>
</svg>
